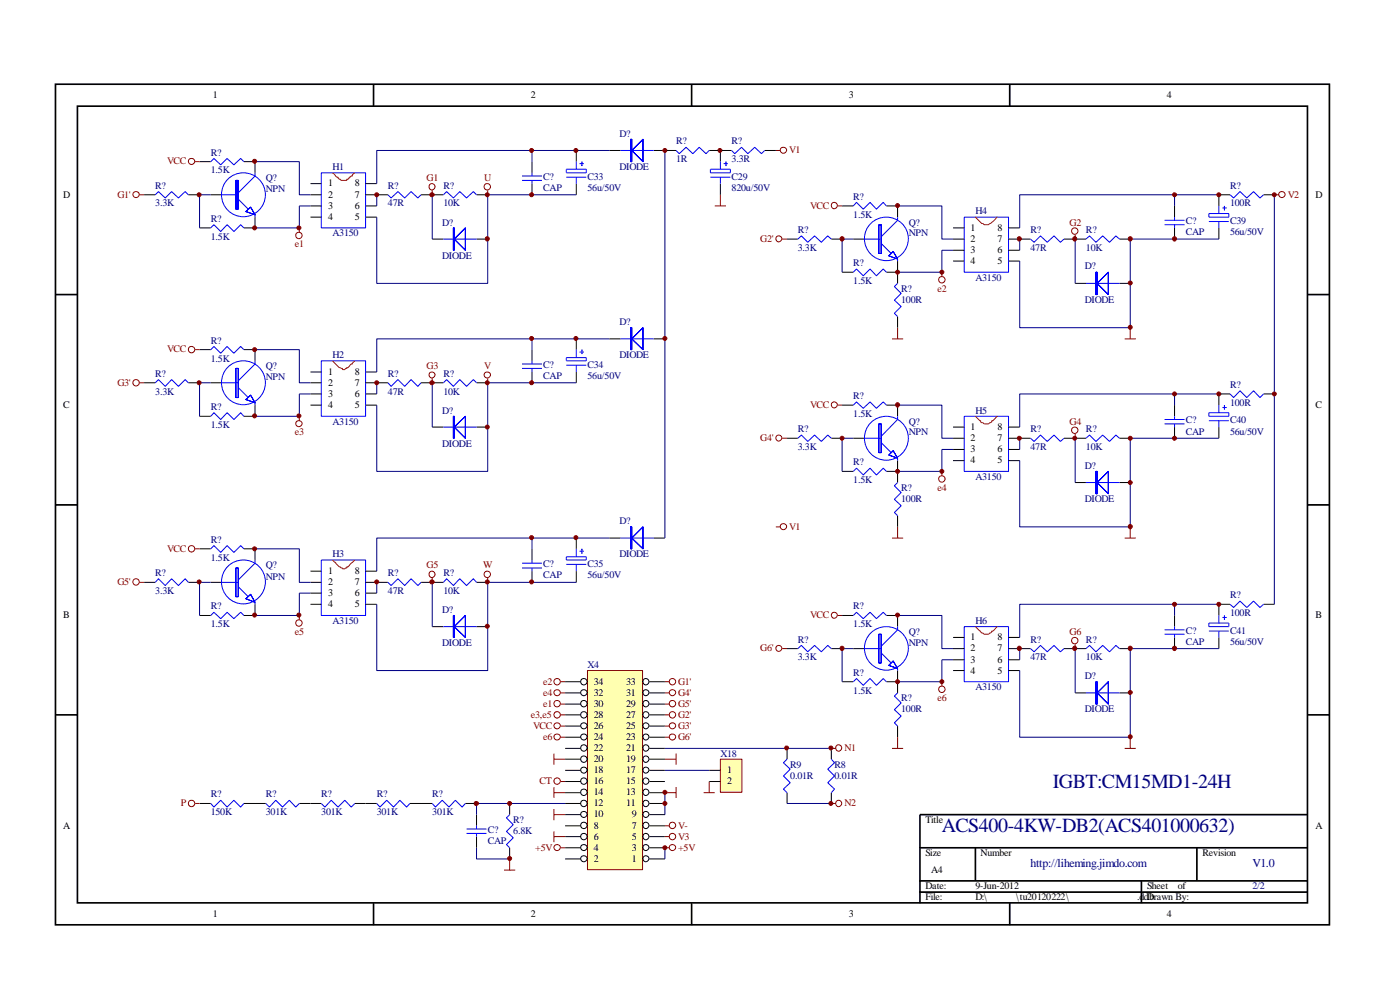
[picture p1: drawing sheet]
<svg xmlns="http://www.w3.org/2000/svg" width="297mm" height="210mm" viewBox="0 0 297 210" stroke-linecap="round" stroke-linejoin="round" font-family="sans-serif">
<g fill="none" stroke="#000" stroke-width=".35">
<path d="M11.8 17.9h270.2v178.3h-270.2zM79.2 17.9v4.6M146.7 17.9v4.6M214.2 17.9v4.6M16.4 22.5h261v169h-261zM11.8 62.5h4.6M277.5 62.5h4.6M11.8 107.1h4.6M277.5 107.1h4.6M11.8 151.6h4.6M277.5 151.6h4.6M195.2 179.8h82.3"/>
<path d="M206.9 179.8v7.1M253.9 179.8v7.1M277.5 172.8h-82.3v18.8M79.2 191.6v4.7M146.7 191.6v4.7M195.2 186.9h82.3M195.2 189.2h82.3M214.2 191.6v4.7M242.1 186.9v4.7"/>
</g>
<g fill="none" stroke="#00f" stroke-width=".21">
<path d="M44.7 34.3l.7-.7 1.4 1.4 1.4-1.4 1.4 1.4 1.5-1.4 .6 .7M54.1 36.7v.6l-3.6 3.6M68.2 36.7h9.4v11.6h-9.4zM110.7 37.3h4.3M110.7 38.3h4.3M112.9 36.7v.6M112.9 38.3v.6M120.1 35.9h4.3v.8h-4.3zM120.1 37.6h4.3M122.3 34.3v1.6M122.3 37.6v1.3M122.9 34.7h1"/>
<path d="M123.4 34.3v.9M131.7 31.9h7M143.4 31.9l.7 .7 1.4-1.4 1.5 1.4 1.3-1.4 1.5 1.4 .7-.7M150.7 37.6h4.2M150.7 35.9h4.2v.8h-4.2zM152.8 34.3v1.6M152.8 37.6v1.3M153.5 34.7h.9M154 34.3v.9M155.2 31.9l.7 .7 1.4-1.4 1.4 1.4 1.4-1.4 1.4 1.4 .7-.7M32.9 41.3l.7-.7 1.5 1.4 1.3-1.4 1.4 1.4 1.5-1.4 .7 .7M44.7 48.3l.7-.6 1.4 1.4 1.4-1.4 1.4 1.4 1.5-1.4 .6 .6"/>
<path d="M47 41.3h3.5M50.5 42.2l2.2 2.2M54.1 45.6v.5M82.3 41.3l.7 .7 1.4-1.4 1.5 1.4 1.3-1.4 1.4 1.4 .7-.7M94.1 41.3l.6-.7 1.5 1.4 1.3-1.4 1.5 1.4 1.4-1.4 .7 .7M94.1 50.7h7M169.2 50.7l.8-.7 1.4 1.4 1.4-1.4 1.4 1.4 1.4-1.4 .8 .7M181 57.7l.7-.6 1.4 1.4 1.5-1.4 1.3 1.4 1.5-1.4 .6 .6M181 43.7l.7-.8 1.4 1.5 1.5-1.5 1.3 1.5 1.5-1.5 .6 .8M183.4 50.7h3.5M186.9 51.6l2.2 2.2M190.4 46.1v.6l-3.5 3.5"/>
<path d="M190.4 54.9v.5M204.6 46.1h9.4v11.6h-9.4zM218.6 50.7l.8 .7 1.3-1.4 1.5 1.4 1.4-1.4 1.4 1.4 .7-.7M230.4 50.7l.7-.7 1.4 1.4 1.4-1.4 1.5 1.4 1.3-1.4 .8 .7M247.1 46.7h4.2M247.1 47.7h4.2M249.2 46.1v.6M249.2 47.7v.6M256.5 45.3h4.2v.8h-4.2zM256.5 47h4.2M258.6 43.7v1.6M258.6 47v1.3"/>
<path d="M259.3 44.1h1M259.8 43.7v.9M260.9 41.3l.8 .7 1.4-1.4 1.4 1.4 1.4-1.4 1.4 1.4 .8-.7M44.7 74.2l.7-.7 1.4 1.4 1.4-1.4 1.4 1.4 1.5-1.4 .6 .7M54.1 76.5v.7l-3.6 3.6M68.2 76.5h9.4v11.8h-9.4zM110.7 77.2h4.3M110.7 78.1h4.3M112.9 76.5v.7M112.9 78.1v.8M120.1 75.9h4.3v.6h-4.3zM120.1 77.5h4.3"/>
<path d="M122.3 74.2v1.7M122.3 77.5v1.4M122.9 74.7h1M123.4 74.2v.9M131.7 71.9h7M190.4 60.1l-.7 .7 1.5 1.4-1.5 1.5 1.5 1.3-1.5 1.5 .7 .6M230.4 60.1h7.1M32.9 81.2l.7-.7 1.5 1.5 1.3-1.5 1.4 1.5 1.5-1.5 .7 .7M44.7 88.3l.7-.8 1.4 1.5 1.4-1.5 1.4 1.5 1.5-1.5 .6 .8M47 81.2h3.5M50.5 82.2l2.2 2.1M54.1 85.4v.5"/>
<path d="M82.3 81.2l.7 .8 1.4-1.5 1.5 1.5 1.3-1.5 1.4 1.5 .7-.8M94.1 81.2l.6-.7 1.5 1.5 1.3-1.5 1.5 1.5 1.4-1.5 .7 .7M94.1 90.6h7M169.2 93l.8-.7 1.4 1.3 1.4-1.3 1.4 1.3 1.4-1.3 .8 .7M181 100l.7-.7 1.4 1.5 1.5-1.5 1.3 1.5 1.5-1.5 .6 .7M181 85.9l.7-.6 1.4 1.3 1.5-1.3 1.3 1.3 1.5-1.3 .6 .6M183.4 93h3.5M186.9 93.9l2.2 2.1M190.4 88.3v.7l-3.5 3.5M190.4 97.2v.5M204.6 88.3h9.4v11.7h-9.4zM218.6 93l.8 .6 1.3-1.3 1.5 1.3 1.4-1.3 1.4 1.3 .7-.6"/>
<path d="M230.4 93l.7-.7 1.4 1.3 1.4-1.3 1.5 1.3 1.3-1.3 .8 .7M247.1 89h4.2M247.1 89.9h4.2M249.2 88.3v.7M249.2 89.9v.7M256.5 87.5h4.2v.8h-4.2zM256.5 89.2h4.2M258.6 85.9v1.6M258.6 89.2v1.4M259.3 86.4h1M259.8 85.9v1M260.9 83.6l.8 .7 1.4-1.4 1.4 1.4 1.4-1.4 1.4 1.4 .8-.7"/>
<path d="M44.7 116.4l.7-.7 1.4 1.5 1.4-1.5 1.4 1.5 1.5-1.5 .6 .7M54.1 118.8v.7l-3.6 3.5M68.2 118.8h9.4v11.8h-9.4zM110.7 119.5h4.3M112.9 118.8v.7M120.1 118.1h4.3v.7h-4.3zM120.1 119.7h4.3M122.3 116.4v1.7M122.3 119.7v1.5M122.9 116.9h1M123.4 116.4v1M131.7 114.1h7"/>
<path d="M190.4 102.4l-.7 .6 1.5 1.5-1.5 1.4 1.5 1.4-1.5 1.4 .7 .7M230.4 102.4h7.1M32.9 123.5l.7-.7 1.5 1.4 1.3-1.4 1.4 1.4 1.5-1.4 .7 .7M44.7 130.6l.7-.7 1.4 1.3 1.4-1.3 1.4 1.3 1.5-1.3 .6 .7M47 123.5h3.5M50.5 124.5l2.2 2.1M54.1 127.8v.4M82.3 123.5l.7 .7 1.4-1.4 1.5 1.4 1.3-1.4 1.4 1.4 .7-.7M94.1 123.5l.6-.7 1.5 1.4 1.3-1.4 1.5 1.4 1.4-1.4 .7 .7M94.1 132.9h7M110.7 120.5h4.3M112.9 120.5v.7"/>
<path d="M169.2 137.6l.8-.7 1.4 1.4 1.4-1.4 1.4 1.4 1.4-1.4 .8 .7M181 130.6l.7-.7 1.4 1.3 1.5-1.3 1.3 1.3 1.5-1.3 .6 .7M183.4 137.6h3.5M186.9 138.5l2.2 2.1M190.4 132.9v.7l-3.5 3.5M204.6 132.9h9.4v11.7h-9.4zM218.6 137.6l.8 .7 1.3-1.4 1.5 1.4 1.4-1.4 1.4 1.4 .7-.7M230.4 137.6l.7-.7 1.4 1.4 1.4-1.4 1.5 1.4 1.3-1.4 .8 .7M247.1 133.6h4.2M247.1 134.5h4.2M249.2 132.9v.7M249.2 134.5v.7"/>
<path d="M256.5 132.2h4.2v.7h-4.2zM256.5 133.9h4.2M258.6 130.6v1.6M258.6 133.9v1.3M259.3 131h1M259.8 130.6v.9M260.9 128.2l.8 .7 1.4-1.4 1.4 1.4 1.4-1.4 1.4 1.4 .8-.7M181 144.6l.7-.7 1.4 1.5 1.5-1.5 1.3 1.5 1.5-1.5 .6 .7M190.4 147l-.7 .7 1.5 1.4-1.5 1.4 1.5 1.4-1.5 1.4 .7 .7M190.4 141.8v.4M230.4 147h7.1"/>
<circle cx="51.6" cy="41.3" r="4.7"/>
<circle cx="188.1" cy="50.7" r="4.6"/>
<circle cx="51.6" cy="81.2" r="4.7"/>
<circle cx="188" cy="93" r="4.7"/>
<circle cx="51.6" cy="123.4" r="4.7"/>
<circle cx="188.1" cy="137.5" r="4.6"/>
</g>
<g fill="none" stroke="#000" stroke-width=".21">
<path d="M42.3 34.3h2.4M51.7 34.3h2.4v2.4M65.9 38.9h2.3M77.6 38.9h2.3M112.9 34.3v2.4M112.9 38.9v2.4M122.3 31.9v2.4M122.3 38.9v2.4M129.3 31.9h2.4M138.7 31.9h4.7M150.5 31.9h4.7M152.8 31.9v2.4"/>
<path d="M152.8 38.9v2.4M162.2 31.9h2.4M30.6 41.3h2.3M40 41.3h2.3M42.3 48.3h2.4M44.7 41.3h2.3M54.1 46.1v2.2h-2.4M65.9 41.3h2.3M65.9 43.7h2.3M65.9 46.1h2.3M77.6 41.3h4.7M77.6 43.7h2.3"/>
<path d="M77.6 46.1h2.3M89.3 41.3h4.8M91.7 50.7h2.4M101.1 41.3h2.4M101.1 50.7h2.4M167 50.7h2.2M176.4 50.7h2.2M178.6 43.7h2.4M178.6 57.7h2.4M181 50.7h2.4M188 43.7h2.4v2.4M188 57.7h2.4"/>
<path d="M190.4 55.4v4.7M202.2 48.3h2.4M202.2 50.7h2.4M202.2 53.1h2.4M202.2 55.4h2.4M214 48.3h2.3M214 50.7h4.6M214 53.1h2.3M214 55.4h2.3M225.7 50.7h4.7M237.5 50.7h2.3M249.2 43.7v2.4"/>
<path d="M249.2 48.3v2.4M258.6 48.3v2.4M260.9 41.3h-2.3v2.4M268.1 41.3h2.2M42.3 74.2h2.4M51.7 74.2h2.4v2.3M65.9 78.9h2.3M77.6 78.9h2.3M112.9 74.2v2.3M112.9 78.9v2.3M122.3 71.9v2.3M122.3 78.9v2.3"/>
<path d="M129.3 71.9h2.4M138.7 71.9h2.4M190.4 67.1v2.4M228.1 60.1h2.3M237.5 60.1h2.3M30.6 81.2h2.3M40 81.2h2.3M42.3 88.3h2.4M44.7 81.2h2.3M54.1 85.9v2.4h-2.4M65.9 81.2h2.3M65.9 83.6h2.3"/>
<path d="M65.9 85.9h2.3M77.6 81.2h4.7M77.6 83.6h2.3M77.6 85.9h2.3M89.3 81.2h4.8M91.7 90.6h2.4M101.1 81.2h2.4M101.1 90.6h2.4M167 93h2.2M176.4 93h2.2M178.6 85.9h2.4M178.6 100h2.4"/>
<path d="M181 93h2.4M188 85.9h2.4v2.4M188 100h2.4M190.4 97.7v4.7M202.2 90.6h2.4M202.2 93h2.4M202.2 95.3h2.4M202.2 97.7h2.4M214 90.6h2.3M214 93h4.6M214 95.3h2.3M214 97.7h2.3"/>
<path d="M225.7 93h4.7M237.5 93h2.3M249.2 85.9v2.4M249.2 90.6v2.4M258.6 90.6v2.4M260.9 83.6h-2.3v2.3M268.1 83.6h2.2M42.3 116.4h2.4M51.7 116.4h2.4v2.4M112.9 116.4v2.4M122.3 114.1v2.3M129.3 114.1h2.4"/>
<path d="M138.7 114.1h2.4M190.4 109.4v2.4M228.1 102.4h2.3M237.5 102.4h2.3M30.6 123.5h2.3M40 123.5h2.3M42.3 130.6h2.4M44.7 123.5h2.3M54.1 128.2v2.4h-2.4M65.9 121.2h2.3M65.9 123.5h2.3M65.9 125.8h2.3"/>
<path d="M65.9 128.2h2.3M77.6 121.2h2.3M77.6 123.5h4.7M77.6 125.8h2.3M77.6 128.2h2.3M89.3 123.5h4.8M91.7 132.9h2.4M101.1 123.5h2.4M101.1 132.9h2.4M112.9 121.2v2.3M122.3 121.2v2.3M167 137.6h2.2"/>
<path d="M176.4 137.6h2.2M178.6 130.6h2.4M181 137.6h2.4M188 130.6h2.4v2.3M202.2 135.2h2.4M202.2 137.6h2.4M202.2 140h2.4M214 135.2h2.3M214 137.6h4.6M214 140h2.3M225.7 137.6h4.7M237.5 137.6h2.3"/>
<path d="M249.2 130.6v2.3M249.2 135.2v2.4M258.6 135.2v2.4M260.9 128.2h-2.3v2.4M268.1 128.2h2.2M178.6 144.6h2.4M188 144.6h2.4M190.4 142.2v4.8M190.4 154v2.4M202.2 142.2h2.4M214 142.2h2.3M228.1 147h2.3"/>
<path d="M237.5 147h2.3"/>
</g>
<path d="M70.5 36.7l1 .9h.2a1.23 1.23 0 0 0 1.6 .7h.3v-.3h.2l.3-.4 .7-.3v-.2l.5-.4M206.9 46.1l.2 .1a3.8 3.8 0 0 0 1.9 1.5h.2a2.58 2.58 0 0 0 2.1-1.5l.3-.1M70.5 76.5l.3 .3a3.3 3.3 0 0 0 1.8 1.3v.3h.6l.1-.3h.3v-.1h.2l.7-.8h.3l.5-.7M206.9 88.3l1 .9h.1v.3l.8 .4h.9l.7-.4v-.3h.3l.9-.9M70.5 118.8l.7 .5v.2l.8 .7 .6 .3v.1l1-.1v-.3h.2l1.5-1.4M206.9 132.9l1 1h.1l.3 .4h.2a1.22 1.22 0 0 0 1.9-.4h.3l.9-1" fill="none" stroke="#f00" stroke-width=".21"/>
<path d="M50 38.3v6.1h.5v-6.1zM50 38.3v6.1h.5v-6.1z" fill="#00f" stroke="#00f" stroke-width=".21"/>
<g fill="#00f" stroke="#00f" stroke-width=".21">
<path d="M52.2 44.9l1.9 .7-.9-1.7zM52.2 44.9l1.9 .7-.9-1.7z" fill-rule="evenodd"/>
<path d="M96.2 48.3v4.8h.2v-4.8zM96.2 48.3v4.8h.2v-4.8z" fill-rule="evenodd"/>
<path d="M96.4 50.7l2.3-2.4v4.8zM96.4 50.7l2.3-2.4v4.8z" fill-rule="evenodd"/>
<path d="M133.8 29.5v4.8h.2v-4.8zM133.8 29.5v4.8h.2v-4.8z" fill-rule="evenodd"/>
<path d="M134 31.9l2.4-2.4v4.8zM134 31.9l2.4-2.4v4.8z" fill-rule="evenodd"/>
<path d="M50 78.1v6.2h.5v-6.2zM50 78.1v6.2h.5v-6.2z" fill-rule="evenodd"/>
<path d="M52.2 84.8l1.9 .6-.9-1.6zM52.2 84.8l1.9 .6-.9-1.6z" fill-rule="evenodd"/>
<path d="M96.2 88.3v4.7h.2v-4.7zM96.2 88.3v4.7h.2v-4.7z" fill-rule="evenodd"/>
<path d="M96.4 90.6l2.3-2.3v4.7zM96.4 90.6l2.3-2.3v4.7z" fill-rule="evenodd"/>
<path d="M133.8 69.5v4.7h.2v-4.7zM133.8 69.5v4.7h.2v-4.7z" fill-rule="evenodd"/>
<path d="M136.4 69.5v4.7l-2.4-2.3zM136.4 69.5v4.7l-2.4-2.3z" fill-rule="evenodd"/>
<path d="M50 120.5v6.1h.5v-6.1zM50 120.5v6.1h.5v-6.1z" fill-rule="evenodd"/>
<path d="M52.2 127l1.9 .8-.9-1.7zM52.2 127l1.9 .8-.9-1.7z" fill-rule="evenodd"/>
<path d="M96.2 130.6v4.6h.2v-4.6zM96.2 130.6v4.6h.2v-4.6z" fill-rule="evenodd"/>
<path d="M96.4 132.9l2.3-2.3v4.6zM96.4 132.9l2.3-2.3v4.6z" fill-rule="evenodd"/>
<path d="M133.8 111.8v4.6h.2v-4.6zM133.8 111.8v4.6h.2v-4.6z" fill-rule="evenodd"/>
<path d="M134 114.1l2.4-2.3v4.6zM134 114.1l2.4-2.3v4.6z" fill-rule="evenodd"/>
<path d="M186.4 47.7v6.1h.5v-6.1zM186.4 47.7v6.1h.5v-6.1z" fill-rule="evenodd"/>
<path d="M189.5 53.3l-.9 1 1.8 .6zM189.5 53.3l-.9 1 1.8 .6z" fill-rule="evenodd"/>
<path d="M232.5 57.7v4.8h.2v-4.8zM232.5 57.7v4.8h.2v-4.8z" fill-rule="evenodd"/>
<path d="M235.1 57.7v4.8l-2.4-2.4zM235.1 57.7v4.8l-2.4-2.4z" fill-rule="evenodd"/>
<path d="M186.4 89.9v6.1h.5v-6.1zM186.4 89.9v6.1h.5v-6.1z" fill-rule="evenodd"/>
<path d="M189.5 95.6l-.9 .9 1.8 .7zM189.5 95.6l-.9 .9 1.8 .7z" fill-rule="evenodd"/>
<path d="M232.5 100v4.7h.2v-4.7zM232.5 100v4.7h.2v-4.7z" fill-rule="evenodd"/>
<path d="M235.1 100v4.7l-2.4-2.3zM235.1 100v4.7l-2.4-2.3z" fill-rule="evenodd"/>
<path d="M186.4 134.5v6.1h.5v-6.1zM186.4 134.5v6.1h.5v-6.1z" fill-rule="evenodd"/>
<path d="M188.6 141.1l1.8 .7-.9-1.6zM188.6 141.1l1.8 .7-.9-1.6z" fill-rule="evenodd"/>
<path d="M232.5 144.6v4.8h.2v-4.8zM232.5 144.6v4.8h.2v-4.8z" fill-rule="evenodd"/>
<path d="M232.7 147l2.4-2.4v4.8zM232.7 147l2.4-2.4v4.8z" fill-rule="evenodd"/>
</g>
<g fill="none" stroke="#000080" stroke-width=".21">
<path d="M54.1 34.3h9.4v7h2.4M112.9 31.9v2.4M129.3 31.9h-49.4v7M44.7 41.3h-2.4v7M63.5 43.7v4.6h-9.4M79.9 41.3v2.4M91.7 41.3v9.4M122.3 41.3h-18.8v18.8h-23.6v-14M181 50.7h-2.4v7M190.4 43.7h9.4v7h2.4M199.8 53.1v4.6h-9.4M216.3 50.7v2.4"/>
<path d="M228.1 50.7v9.4M249.2 41.3v2.4M258.6 41.3h-42.3v7M258.6 50.7h-18.8v18.8h-23.5v-14.1M270.3 41.3v86.9M54.1 74.2h9.4v7h2.4M112.9 71.9v2.3M129.3 71.9h-49.4v7M44.7 81.2h-2.4v7.1M63.5 83.6v4.7h-9.4M79.9 81.2v2.4M91.7 81.2v9.4"/>
<path d="M122.3 81.2h-18.8v18.8h-23.6v-14.1M181 93h-2.4v7M190.4 85.9h9.4v7.1h2.4M199.8 95.3v4.7h-9.4M216.3 93v2.3M228.1 93v9.4M249.2 83.6v2.3M258.6 83.6h-42.3v7M258.6 93h-18.8v18.8h-23.5v-14.1M54.1 116.4h9.4v7.1h2.4M112.9 114.1v2.3M129.3 114.1h-49.4v7.1"/>
<path d="M44.7 123.5h-2.4v7.1M63.5 125.8v4.8h-9.4M79.9 123.5v2.3M91.7 123.5v9.4M122.3 123.5h-18.8v18.7h-23.6v-14M181 137.6h-2.4v7M190.4 130.6h9.4v7h2.4M199.8 140v4.6h-9.4M216.3 137.6v2.4M228.1 137.6v9.4M249.2 128.2v2.4M258.6 128.2h-42.3v7"/>
<path d="M258.6 137.6h-18.8v18.8h-23.5v-14.2"/>
</g>
<g fill="none" stroke="#800000" stroke-width=".21">
<path d="M41.4 34.3h.9M164.6 31.9h.9M29.6 41.3h1M63.5 48.3v1M91.7 40.4v.9M103.5 40.4v.9M151.6 43.7h2.4M152.8 41.3v2.4M165.9 50.7h1.1M177.7 43.7h.9M199.8 57.7v1M228.1 49.8v.9"/>
<path d="M270.3 41.3h1M41.4 74.2h.9M189.2 71.9h2.4M190.4 69.5v2.4M238.6 71.9h2.4M239.8 69.5v2.4M29.6 81.2h1M63.5 88.3v.9M91.7 80.3v.9M103.5 80.3v.9M165.9 93h1.1M177.7 85.9h.9"/>
<path d="M199.8 100v.9M228.1 92v1M41.4 116.4h.9M164.6 111.8h.9M189.2 114.1h2.4M190.4 111.8v2.3M238.6 114.1h2.4M239.8 111.8v2.3M29.6 123.5h1M63.5 130.6v.9M91.7 122.6v.9M103.5 122.6v.9"/>
<path d="M165.9 137.6h1.1M177.7 130.6h.9M228.1 136.7v.9M189.2 158.7h2.4M190.4 156.4v2.3M199.8 144.6v.9M238.6 158.7h2.4M239.8 156.4v2.3"/>
<circle cx="40.7" cy="34.2" r=".66"/>
<circle cx="91.6" cy="39.6" r=".66"/>
<circle cx="103.4" cy="39.6" r=".68"/>
<circle cx="166.2" cy="31.9" r=".66"/>
<circle cx="28.9" cy="41.3" r=".66"/>
<circle cx="63.4" cy="49.9" r=".68"/>
<circle cx="165.2" cy="50.7" r=".64"/>
<circle cx="177" cy="43.6" r=".66"/>
<circle cx="199.8" cy="59.3" r=".68"/>
<circle cx="228" cy="49" r=".68"/>
<circle cx="272" cy="41.3" r=".66"/>
<circle cx="40.6" cy="74.2" r=".68"/>
<circle cx="91.6" cy="79.5" r=".64"/>
<circle cx="103.4" cy="79.5" r=".66"/>
<circle cx="28.9" cy="81.2" r=".68"/>
<circle cx="63.4" cy="89.9" r=".66"/>
<circle cx="165.2" cy="92.9" r=".64"/>
<circle cx="177" cy="85.9" r=".64"/>
<circle cx="228" cy="91.3" r=".68"/>
<circle cx="40.6" cy="116.4" r=".68"/>
<circle cx="166.2" cy="111.7" r=".66"/>
<circle cx="199.8" cy="101.6" r=".68"/>
<circle cx="28.9" cy="123.4" r=".68"/>
<circle cx="63.4" cy="132.2" r=".68"/>
<circle cx="91.6" cy="121.8" r=".66"/>
<circle cx="103.4" cy="121.8" r=".68"/>
<circle cx="165.2" cy="137.5" r=".64"/>
<circle cx="177" cy="130.5" r=".64"/>
<circle cx="228" cy="135.9" r=".68"/>
<circle cx="199.8" cy="146.2" r=".68"/>
</g>
<g fill="#800000" stroke="#800000" stroke-width=".21">
<circle cx="216.2" cy="50.7" r=".45"/>
<circle cx="190.4" cy="43.6" r=".42"/>
<circle cx="178.6" cy="50.7" r=".45"/>
<circle cx="239.8" cy="60" r=".42"/>
<circle cx="249.2" cy="50.7" r=".45"/>
<circle cx="249.2" cy="41.3" r=".42"/>
<circle cx="258.6" cy="41.3" r=".42"/>
<circle cx="216.2" cy="93" r=".42"/>
<circle cx="190.4" cy="85.9" r=".45"/>
<circle cx="178.6" cy="93" r=".42"/>
<circle cx="239.8" cy="102.4" r=".42"/>
<circle cx="249.2" cy="93" r=".42"/>
<circle cx="216.2" cy="137.5" r=".45"/>
<circle cx="190.4" cy="130.5" r=".42"/>
<circle cx="178.6" cy="137.5" r=".45"/>
<circle cx="239.8" cy="146.9" r=".42"/>
<circle cx="249.2" cy="137.5" r=".45"/>
<circle cx="249.2" cy="128.2" r=".42"/>
<circle cx="249.2" cy="83.6" r=".42"/>
<circle cx="258.6" cy="83.6" r=".42"/>
<circle cx="258.6" cy="128.2" r=".42"/>
<circle cx="270.3" cy="41.3" r=".42"/>
<circle cx="270.3" cy="83.6" r=".42"/>
<circle cx="239.8" cy="69.4" r=".42"/>
<circle cx="239.8" cy="111.7" r=".45"/>
<circle cx="239.8" cy="156.3" r=".42"/>
<circle cx="228" cy="50.7" r=".45"/>
<circle cx="228" cy="93" r=".42"/>
<circle cx="228" cy="137.5" r=".45"/>
</g>
<path d="M124.7 142.3h11.5v42.1h-11.5z" fill="#ffffb0"/>
<g fill="none" stroke="#800000" stroke-width=".21">
<path d="M117.5 159.9v2.3M119 144.6h.9M119 147h.9M119 149.4h.9M119 151.6h.9M119 156.4h.9M119 154h.9M124.6 142.2h11.7v42.3h-11.7zM141.1 144.6h.9M141.1 147h.9M141.1 149.4h.9M141.1 151.6h.9"/>
<path d="M141.1 156.4h.9M141.1 154h.9M143.4 159.9v2.3M117.5 167v2.2M117.5 171.6v2.4M117.5 176.4v2.2M117.5 177.5h2.4M117.5 172.8h2.4M117.5 168.1h2.4M117.5 161h2.4M119 179.8h.9M141.1 177.5h.9"/>
<path d="M141.1 168.1h2.3M141.1 161h2.3M141.1 179.8h.9M141.1 175.2h.9M143.4 167v2.2M106.9 184.6h2.4M108.1 182.2v2.4"/>
<circle cx="118.2" cy="151.6" r=".68"/>
<circle cx="118.2" cy="144.6" r=".68"/>
<circle cx="118.2" cy="149.3" r=".68"/>
<circle cx="118.2" cy="154" r=".66"/>
<circle cx="118.2" cy="146.9" r=".66"/>
<circle cx="118.2" cy="156.3" r=".66"/>
<circle cx="142.7" cy="151.6" r=".68"/>
<circle cx="142.7" cy="144.6" r=".68"/>
<circle cx="142.7" cy="149.3" r=".68"/>
<circle cx="142.7" cy="154" r=".66"/>
<circle cx="142.7" cy="146.9" r=".66"/>
<circle cx="142.7" cy="156.3" r=".66"/>
<circle cx="118.2" cy="179.8" r=".66"/>
<circle cx="142.7" cy="175.1" r=".68"/>
<circle cx="142.7" cy="177.5" r=".68"/>
<circle cx="142.7" cy="179.8" r=".66"/>
</g>
<g fill="none" stroke="#000" stroke-width=".21">
<path d="M119.9 158.7h3.3M119.9 156.4h3.3M119.9 154h3.3M119.9 151.6h3.3M119.9 149.4h3.3M119.9 147h3.3M119.9 144.6h3.3M137.8 158.7h3.3M137.8 156.4h3.3M137.8 154h3.3M137.8 151.6h3.3M137.8 149.4h3.3"/>
<path d="M137.8 147h3.3M137.8 144.6h3.3M42.3 170.4h2.4M51.7 170.4h4.7M63.5 170.4h4.7M75.3 170.4h4.6M87 170.4h4.7M98.7 170.4h2.4M101.1 172.8v2.4M101.1 177.5v2.3M108.1 170.4v2.4M108.1 179.8v2.4"/>
<path d="M119.9 179.8h3.3M119.9 177.5h3.3M119.9 175.2h3.3M119.9 172.8h3.3M119.9 170.4h3.3M119.9 168.1h3.3M119.9 165.8h3.3M119.9 163.4h3.3M119.9 161h3.3M137.8 179.8h3.3M137.8 177.5h3.3M137.8 175.2h3.3"/>
<path d="M137.8 172.8h3.3M137.8 170.4h3.3M137.8 168.1h3.3M137.8 165.8h3.3M137.8 163.4h3.3M137.8 161h3.3M119.9 182.2h3.3M137.8 182.2h3.3"/>
<circle cx="123.9" cy="151.6" r=".68"/>
<circle cx="123.9" cy="144.6" r=".68"/>
<circle cx="123.9" cy="149.3" r=".68"/>
<circle cx="123.9" cy="158.7" r=".68"/>
<circle cx="123.9" cy="154" r=".66"/>
<circle cx="123.9" cy="146.9" r=".66"/>
<circle cx="123.9" cy="156.3" r=".66"/>
<circle cx="137" cy="151.6" r=".66"/>
<circle cx="137" cy="144.6" r=".66"/>
<circle cx="137" cy="149.2" r=".66"/>
<circle cx="137" cy="158.6" r=".66"/>
<circle cx="137" cy="154" r=".64"/>
<circle cx="137" cy="146.9" r=".64"/>
<circle cx="137" cy="156.3" r=".64"/>
<circle cx="123.9" cy="161" r=".68"/>
<circle cx="123.9" cy="165.7" r=".68"/>
<circle cx="123.9" cy="175.1" r=".68"/>
<circle cx="123.9" cy="177.5" r=".68"/>
<circle cx="123.9" cy="168.1" r=".68"/>
<circle cx="123.9" cy="170.4" r=".68"/>
<circle cx="123.9" cy="163.4" r=".66"/>
<circle cx="123.9" cy="172.8" r=".66"/>
<circle cx="123.9" cy="179.8" r=".66"/>
<circle cx="137" cy="161" r=".66"/>
<circle cx="137" cy="175.1" r=".66"/>
<circle cx="137" cy="165.7" r=".66"/>
<circle cx="137" cy="177.4" r=".66"/>
<circle cx="137" cy="168" r=".66"/>
<circle cx="137" cy="170.4" r=".66"/>
<circle cx="137" cy="163.3" r=".64"/>
<circle cx="137" cy="179.8" r=".64"/>
<circle cx="137" cy="172.7" r=".64"/>
<circle cx="123.9" cy="182.2" r=".66"/>
<circle cx="137" cy="182.1" r=".64"/>
</g>
<path d="M44.7 170.4l.7 .8 1.4-1.4 1.4 1.4 1.4-1.4 1.5 1.4 .6-.8M56.4 170.4l.7 .8 1.4-1.4 1.4 1.4 1.5-1.4 1.3 1.4 .8-.8M68.2 170.4l.7 .8 1.4-1.4 1.4 1.4 1.5-1.4 1.3 1.4 .8-.8M79.9 170.4l.7 .8 1.4-1.4 1.5 1.4 1.3-1.4 1.5 1.4 .7-.8M91.7 170.4l.7 .8 1.4-1.4 1.4 1.4 1.4-1.4 1.4 1.4 .7-.8M99 175.9h4.2M99 176.8h4.2M101.1 175.2v.7M101.1 176.8v.7M108.1 172.8l-.7 .7 1.5 1.4-1.5 1.5 1.5 1.3-1.5 1.5 .7 .6" fill="none" stroke="#00f" stroke-width=".21"/>
<path d="M141.1 168.1v4.7M141.1 179.8v2.4" fill="none" stroke="#000080" stroke-width=".21"/>
<circle cx="141.1" cy="168.1" r=".42" fill="#800000" stroke="#800000" stroke-width=".21"/>
<g fill="#800000" stroke="#800000" stroke-width=".21">
<circle cx="141.1" cy="170.4" r=".42"/>
<circle cx="141.1" cy="179.8" r=".42"/>
</g>
<path d="M152.9 161.1h4.4v6.9h-4.4z" fill="#ffffb0"/>
<g fill="none" stroke="#800000" stroke-width=".21">
<path d="M176.4 158.7h.9M41.4 170.4h.9M119 165.8h.9M149.3 168.1h2.3M150.5 165.8v2.3M152.8 161h4.6v7.1h-4.6zM176.4 170.4h.9"/>
<circle cx="177.9" cy="158.6" r=".66"/>
<circle cx="40.6" cy="170.4" r=".68"/>
<circle cx="118.2" cy="165.7" r=".68"/>
<circle cx="177.9" cy="170.4" r=".66"/>
</g>
<path d="M167 158.7v2.3M176.4 158.7v2.3M150.5 163.4h2.3M150.5 165.8h2.3M167 168.1v2.3M176.4 168.1v2.3" fill="none" stroke="#000" stroke-width=".21"/>
<path d="M141.1 31.9v82.2M63.5 43.7h2.4M199.8 53.1h2.4M63.5 83.6h2.4M199.8 95.3h2.4M63.5 125.8h2.4M199.8 140h2.4M141.1 158.7h35.3M101.1 179.8v2.4h7M119.9 170.4h-18.8v2.4M141.1 163.4h9.4M167 170.4h9.4" fill="none" stroke="#000080" stroke-width=".21"/>
<path d="M167 161l-.8 .8 1.4 1.4-1.4 1.4 1.4 1.4-1.4 1.4 .8 .7M176.4 161l.6 .8-1.4 1.4 1.4 1.4-1.4 1.4 1.4 1.4-.6 .7" fill="none" stroke="#00f" stroke-width=".21"/>
<circle cx="101.1" cy="170.4" r=".45" fill="#800000" stroke="#800000" stroke-width=".21"/>
<g fill="#800000" stroke="#800000" stroke-width=".21">
<circle cx="108.1" cy="170.4" r=".42"/>
<circle cx="108.1" cy="182.1" r=".42"/>
<circle cx="79.9" cy="41.3" r=".42"/>
<circle cx="54" cy="34.2" r=".42"/>
<circle cx="42.2" cy="41.3" r=".42"/>
<circle cx="91.7" cy="41.3" r=".45"/>
<circle cx="103.4" cy="50.7" r=".45"/>
<circle cx="122.2" cy="31.9" r=".42"/>
<circle cx="141.1" cy="31.9" r=".42"/>
<circle cx="112.8" cy="41.3" r=".42"/>
<circle cx="112.8" cy="31.9" r=".42"/>
<circle cx="152.7" cy="31.9" r=".42"/>
<circle cx="79.9" cy="81.2" r=".42"/>
<circle cx="54" cy="74.2" r=".42"/>
<circle cx="42.2" cy="81.2" r=".42"/>
<circle cx="91.7" cy="81.2" r=".45"/>
<circle cx="103.4" cy="90.6" r=".42"/>
<circle cx="122.2" cy="71.8" r=".42"/>
<circle cx="141.1" cy="71.8" r=".42"/>
<circle cx="112.8" cy="81.2" r=".42"/>
<circle cx="112.8" cy="71.8" r=".42"/>
<circle cx="79.9" cy="123.4" r=".42"/>
<circle cx="54" cy="116.4" r=".42"/>
<circle cx="42.2" cy="123.4" r=".42"/>
<circle cx="91.7" cy="123.4" r=".45"/>
<circle cx="103.4" cy="132.8" r=".42"/>
<circle cx="122.2" cy="114" r=".42"/>
<circle cx="112.8" cy="123.4" r=".42"/>
<circle cx="112.8" cy="114" r=".42"/>
<circle cx="103.4" cy="41.3" r=".42"/>
<circle cx="103.4" cy="81.2" r=".42"/>
<circle cx="103.4" cy="123.4" r=".42"/>
<circle cx="239.8" cy="50.7" r=".45"/>
<circle cx="239.8" cy="93" r=".42"/>
<circle cx="239.8" cy="137.5" r=".45"/>
<circle cx="176.3" cy="158.7" r=".42"/>
<circle cx="166.9" cy="158.7" r=".42"/>
<circle cx="176.3" cy="170.4" r=".42"/>
<circle cx="190.4" cy="57.7" r=".42"/>
<circle cx="199.8" cy="57.7" r=".42"/>
<circle cx="190.4" cy="100" r=".42"/>
<circle cx="199.8" cy="100" r=".42"/>
<circle cx="190.4" cy="144.6" r=".42"/>
<circle cx="199.8" cy="144.6" r=".42"/>
<circle cx="54" cy="130.5" r=".42"/>
<circle cx="63.4" cy="130.5" r=".42"/>
<circle cx="54" cy="88.2" r=".42"/>
<circle cx="63.4" cy="88.2" r=".42"/>
<circle cx="54" cy="48.3" r=".42"/>
<circle cx="63.4" cy="48.3" r=".42"/>
</g>
<g font-size="4.2" fill="#000080">
<text x="223.4" y="167">IGBT:CM15MD1-24H</text>
<text x="199.8" y="176.4">ACS400-4KW-DB2(ACS401000632)</text>
</g>
<g font-size="2.5" fill="#000080">
<text x="218.6" y="183.9">http://liheming.jimdo.com</text>
<text x="265.7" y="183.9">V1.0</text>
</g>
<g font-size="2.1">
<text x="45.1" y="20.8">1</text>
<text x="112.6" y="20.8">2</text>
<text x="180.1" y="20.8">3</text>
<text x="247.6" y="20.8">4</text>
<text x="13.4" y="41.9">D</text>
<text x="69.6" y="39.5">1</text>
<text x="69.6" y="41.9">2</text>
<text x="75.3" y="41.9">7</text>
<text x="75.3" y="39.5">8</text>
<text x="279.1" y="41.9">D</text>
<text x="69.6" y="44.3">3</text>
<text x="69.6" y="46.7">4</text>
<text x="75.3" y="46.7">5</text>
<text x="75.3" y="44.3">6</text>
<text x="205.9" y="48.9">1</text>
<text x="205.9" y="51.3">2</text>
<text x="205.9" y="53.7">3</text>
<text x="211.6" y="53.7">6</text>
<text x="211.6" y="51.3">7</text>
<text x="211.6" y="48.9">8</text>
<text x="205.9" y="56">4</text>
<text x="211.6" y="56">5</text>
<text x="69.6" y="79.5">1</text>
<text x="69.6" y="81.9">2</text>
<text x="75.3" y="81.9">7</text>
<text x="75.3" y="79.5">8</text>
<text x="13.4" y="86.5">C</text>
<text x="69.6" y="84.2">3</text>
<text x="69.6" y="86.5">4</text>
<text x="75.3" y="86.5">5</text>
<text x="75.3" y="84.2">6</text>
<text x="279.1" y="86.5">C</text>
<text x="205.9" y="91.3">1</text>
<text x="205.9" y="93.6">2</text>
<text x="205.9" y="95.9">3</text>
<text x="211.6" y="95.9">6</text>
<text x="211.6" y="93.6">7</text>
<text x="211.6" y="91.3">8</text>
<text x="205.9" y="98.3">4</text>
<text x="211.6" y="98.3">5</text>
<text x="69.6" y="121.8">1</text>
<text x="69.6" y="124.1">2</text>
<text x="75.3" y="124.1">7</text>
<text x="75.3" y="121.8">8</text>
<text x="13.4" y="131.1">B</text>
<text x="69.6" y="126.5">3</text>
<text x="69.6" y="128.8">4</text>
<text x="75.3" y="128.8">5</text>
<text x="75.3" y="126.5">6</text>
<text x="279.1" y="131.1">B</text>
<text x="205.9" y="135.8">1</text>
<text x="211.6" y="135.8">8</text>
<text x="205.9" y="138.2">2</text>
<text x="205.9" y="140.5">3</text>
<text x="205.9" y="142.9">4</text>
<text x="211.6" y="142.9">5</text>
<text x="211.6" y="140.5">6</text>
<text x="211.6" y="138.2">7</text>
<text x="126" y="149.9">30</text>
<text x="126" y="147.6">32</text>
<text x="126" y="145.2">34</text>
<text x="132.8" y="149.9">29</text>
<text x="132.8" y="147.6">31</text>
<text x="132.8" y="145.2">33</text>
<text x="126" y="154.6">26</text>
<text x="126" y="152.3">28</text>
<text x="132.8" y="154.6">25</text>
<text x="132.8" y="152.3">27</text>
<text x="126" y="161.6">20</text>
<text x="126" y="159.3">22</text>
<text x="126" y="157">24</text>
<text x="132.8" y="161.6">19</text>
<text x="132.8" y="159.3">21</text>
<text x="132.8" y="157">23</text>
<text x="126" y="166.4">16</text>
<text x="126" y="164">18</text>
<text x="132.8" y="166.4">15</text>
<text x="132.8" y="164">17</text>
<text x="154.3" y="164">1</text>
<text x="154.3" y="166.4">2</text>
<text x="126" y="173.4">10</text>
<text x="126" y="171">12</text>
<text x="126" y="168.7">14</text>
<text x="132.8" y="171">11</text>
<text x="132.8" y="168.7">13</text>
<text x="134" y="173.4">9</text>
<text x="13.4" y="175.8">A</text>
<text x="126" y="178.1">6</text>
<text x="126" y="175.8">8</text>
<text x="134" y="178.1">5</text>
<text x="134" y="175.8">7</text>
<text x="196.3" y="174.6">Title</text>
<text x="279.1" y="175.8">A</text>
<text x="126" y="182.8">2</text>
<text x="126" y="180.4">4</text>
<text x="134" y="182.8">1</text>
<text x="134" y="180.4">3</text>
<text x="196.3" y="181.6">Size</text>
<text x="197.5" y="185.2">A4</text>
<text x="208" y="181.6">Number</text>
<text x="255.1" y="181.6">Revision</text>
<text x="196.3" y="188.6">Date:</text>
<text x="196.3" y="191">File:</text>
<text x="206.9" y="188.6">9-Jun-2012</text>
<text x="206.9" y="191">D:\</text>
<text x="215.6" y="191">\tu20120222\</text>
<text x="241.2" y="191">.ddDrawn By:</text>
<text x="243.3" y="188.6">Sheet</text>
<text x="243.8" y="191">b</text>
<text x="249.9" y="188.6">of</text>
<text x="45.1" y="194.6">1</text>
<text x="112.6" y="194.6">2</text>
<text x="180.1" y="194.6">3</text>
<text x="247.6" y="194.6">4</text>
</g>
<g font-size="2.1" fill="#000080">
<text x="131.4" y="29">D?</text>
<text x="44.7" y="33">R?</text>
<text x="143.4" y="30.6">R?</text>
<text x="143.4" y="34.4">1R</text>
<text x="155.2" y="30.6">R?</text>
<text x="155.2" y="34.4">3.3R</text>
<text x="32.9" y="40">R?</text>
<text x="44.7" y="36.7">1.5K</text>
<text x="56.4" y="38.4">Q?</text>
<text x="56.4" y="40.7">NPN</text>
<text x="70.5" y="36.1">H1</text>
<text x="82.3" y="40">R?</text>
<text x="94.1" y="40">R?</text>
<text x="115.2" y="38.2">C?</text>
<text x="115.2" y="40.6">CAP</text>
<text x="124.6" y="38.2">C33</text>
<text x="124.6" y="40.6">56u/50V</text>
<text x="131.4" y="36.1">DIODE</text>
<text x="155.2" y="38.2">C29</text>
<text x="155.2" y="40.6">820u/50V</text>
<text x="260.9" y="40">R?</text>
<text x="32.9" y="43.8">3.3K</text>
<text x="44.7" y="47.1">R?</text>
<text x="82.3" y="43.8">47R</text>
<text x="93.8" y="47.8">D?</text>
<text x="94.1" y="43.8">10K</text>
<text x="181" y="42.4">R?</text>
<text x="181" y="46.1">1.5K</text>
<text x="192.8" y="47.8">Q?</text>
<text x="206.9" y="45.5">H4</text>
<text x="251.5" y="47.6">C?</text>
<text x="260.9" y="47.6">C39</text>
<text x="260.9" y="43.8">100R</text>
<text x="44.7" y="50.9">1.5K</text>
<text x="70.5" y="50.1">A3150</text>
<text x="169.2" y="49.4">R?</text>
<text x="169.2" y="53.2">3.3K</text>
<text x="192.8" y="50.1">NPN</text>
<text x="218.6" y="49.4">R?</text>
<text x="218.6" y="53.2">47R</text>
<text x="230.4" y="49.4">R?</text>
<text x="230.4" y="53.2">10K</text>
<text x="251.5" y="49.9">CAP</text>
<text x="260.9" y="49.9">56u/50V</text>
<text x="93.8" y="54.9">DIODE</text>
<text x="181" y="56.5">R?</text>
<text x="206.9" y="59.5">A3150</text>
<text x="230.1" y="57.1">D?</text>
<text x="181" y="60.3">1.5K</text>
<text x="191.2" y="61.9">R?</text>
<text x="191.2" y="64.3">100R</text>
<text x="230.1" y="64.3">DIODE</text>
<text x="131.4" y="68.9">D?</text>
<text x="44.7" y="72.9">R?</text>
<text x="44.7" y="76.7">1.5K</text>
<text x="70.5" y="75.9">H2</text>
<text x="131.4" y="75.9">DIODE</text>
<text x="32.9" y="79.9">R?</text>
<text x="32.9" y="83.7">3.3K</text>
<text x="56.4" y="78.3">Q?</text>
<text x="56.4" y="80.7">NPN</text>
<text x="82.3" y="79.9">R?</text>
<text x="82.3" y="83.7">47R</text>
<text x="94.1" y="79.9">R?</text>
<text x="94.1" y="83.7">10K</text>
<text x="115.2" y="78.1">C?</text>
<text x="115.2" y="80.4">CAP</text>
<text x="124.6" y="78.1">C34</text>
<text x="124.6" y="80.4">56u/50V</text>
<text x="260.9" y="82.3">R?</text>
<text x="44.7" y="87">R?</text>
<text x="93.8" y="87.7">D?</text>
<text x="181" y="84.7">R?</text>
<text x="181" y="88.4">1.5K</text>
<text x="206.9" y="87.7">H5</text>
<text x="251.5" y="89.8">C?</text>
<text x="260.9" y="89.8">C40</text>
<text x="260.9" y="86.1">100R</text>
<text x="44.7" y="90.8">1.5K</text>
<text x="70.5" y="90.1">A3150</text>
<text x="93.8" y="94.7">DIODE</text>
<text x="169.2" y="91.7">R?</text>
<text x="169.2" y="95.4">3.3K</text>
<text x="192.8" y="90.1">Q?</text>
<text x="192.8" y="92.4">NPN</text>
<text x="218.6" y="91.7">R?</text>
<text x="218.6" y="95.4">47R</text>
<text x="230.4" y="91.7">R?</text>
<text x="230.4" y="95.4">10K</text>
<text x="251.5" y="92.2">CAP</text>
<text x="260.9" y="92.2">56u/50V</text>
<text x="181" y="98.7">R?</text>
<text x="206.9" y="101.8">A3150</text>
<text x="230.1" y="99.5">D?</text>
<text x="181" y="102.5">1.5K</text>
<text x="191.2" y="104.1">R?</text>
<text x="191.2" y="106.5">100R</text>
<text x="230.1" y="106.5">DIODE</text>
<text x="131.4" y="111.2">D?</text>
<text x="44.7" y="115.1">R?</text>
<text x="44.7" y="119">1.5K</text>
<text x="70.5" y="118.2">H3</text>
<text x="131.4" y="118.2">DIODE</text>
<text x="32.9" y="122.3">R?</text>
<text x="32.9" y="126">3.3K</text>
<text x="56.4" y="120.6">Q?</text>
<text x="56.4" y="122.9">NPN</text>
<text x="82.3" y="122.3">R?</text>
<text x="82.3" y="126">47R</text>
<text x="94.1" y="122.3">R?</text>
<text x="94.1" y="126">10K</text>
<text x="115.2" y="120.3">C?</text>
<text x="115.2" y="122.7">CAP</text>
<text x="124.6" y="120.3">C35</text>
<text x="124.6" y="122.7">56u/50V</text>
<text x="44.7" y="129.3">R?</text>
<text x="93.8" y="130">D?</text>
<text x="181" y="129.3">R?</text>
<text x="260.9" y="126.9">R?</text>
<text x="260.9" y="130.6">100R</text>
<text x="44.7" y="133">1.5K</text>
<text x="70.5" y="132.3">A3150</text>
<text x="93.8" y="137">DIODE</text>
<text x="169.2" y="136.3">R?</text>
<text x="181" y="133">1.5K</text>
<text x="192.8" y="134.7">Q?</text>
<text x="192.8" y="137">NPN</text>
<text x="206.9" y="132.3">H6</text>
<text x="218.6" y="136.3">R?</text>
<text x="230.4" y="136.3">R?</text>
<text x="251.5" y="134.5">C?</text>
<text x="251.5" y="136.8">CAP</text>
<text x="260.9" y="134.5">C41</text>
<text x="260.9" y="136.8">56u/50V</text>
<text x="124.6" y="141.7">X4</text>
<text x="169.2" y="140">3.3K</text>
<text x="181" y="143.3">R?</text>
<text x="218.6" y="140">47R</text>
<text x="230.4" y="140">10K</text>
<text x="181" y="147.2">1.5K</text>
<text x="191.2" y="148.8">R?</text>
<text x="206.9" y="146.4">A3150</text>
<text x="230.1" y="144">D?</text>
<text x="191.2" y="151.1">100R</text>
<text x="230.1" y="151.1">DIODE</text>
<text x="152.8" y="160.5">X18</text>
<text x="167.6" y="162.8">R9</text>
<text x="167.6" y="165.2">0.01R</text>
<text x="177" y="162.8">R8</text>
<text x="177" y="165.2">0.01R</text>
<text x="44.7" y="169.2">R?</text>
<text x="44.7" y="173">150K</text>
<text x="56.4" y="169.2">R?</text>
<text x="56.4" y="173">301K</text>
<text x="68.2" y="169.2">R?</text>
<text x="68.2" y="173">301K</text>
<text x="79.9" y="169.2">R?</text>
<text x="79.9" y="173">301K</text>
<text x="91.7" y="169.2">R?</text>
<text x="91.7" y="173">301K</text>
<text x="103.5" y="176.7">C?</text>
<text x="103.5" y="179.1">CAP</text>
<text x="108.9" y="174.6">R?</text>
<text x="108.9" y="177">6.8K</text>
<text x="265.7" y="188.6">2/2</text>
</g>
<g font-size="2.1" fill="#800000">
<text x="35.5" y="34.9">VCC</text>
<text x="167.4" y="32.5">V1</text>
<text x="24.9" y="41.9">G1'</text>
<text x="90.5" y="38.4">G1</text>
<text x="102.7" y="38.4">U</text>
<text x="273.2" y="41.9">V2</text>
<text x="171.9" y="44.3">VCC</text>
<text x="226.9" y="47.8">G2</text>
<text x="62.6" y="52.5">e1</text>
<text x="161.3" y="51.3">G2'</text>
<text x="198.9" y="61.9">e2</text>
<text x="35.5" y="74.8">VCC</text>
<text x="24.9" y="81.9">G3'</text>
<text x="90.5" y="78.3">G3</text>
<text x="102.7" y="78.3">V</text>
<text x="171.9" y="86.5">VCC</text>
<text x="62.6" y="92.4">e3</text>
<text x="161.3" y="93.6">G4'</text>
<text x="226.9" y="90.1">G4</text>
<text x="198.9" y="104.1">e4</text>
<text x="167.4" y="112.4">V1</text>
<text x="35.5" y="117.1">VCC</text>
<text x="24.9" y="124.1">G5'</text>
<text x="90.5" y="120.6">G5</text>
<text x="102.5" y="120.6">W</text>
<text x="171.9" y="131.1">VCC</text>
<text x="62.6" y="134.7">e5</text>
<text x="226.9" y="134.7">G6</text>
<text x="161.3" y="138.2">G6'</text>
<text x="115.2" y="145.2">e2</text>
<text x="115.2" y="147.6">e4</text>
<text x="115.2" y="149.9">e1</text>
<text x="143.8" y="145.2">G1'</text>
<text x="143.8" y="147.6">G4'</text>
<text x="143.8" y="149.9">G5'</text>
<text x="198.9" y="148.8">e6</text>
<text x="112.6" y="152.3">e3,e5</text>
<text x="113.1" y="154.6">VCC</text>
<text x="143.8" y="152.3">G2'</text>
<text x="143.8" y="154.6">G3'</text>
<text x="115.2" y="157">e6</text>
<text x="143.8" y="157">G6'</text>
<text x="179.2" y="159.3">N1</text>
<text x="114.5" y="166.4">CT</text>
<text x="38.4" y="171">P</text>
<text x="179.2" y="171">N2</text>
<text x="143.8" y="178.1">V3</text>
<text x="143.8" y="175.8">V-</text>
<text x="113.5" y="180.4">+5V</text>
<text x="143.8" y="180.4">+5V</text>
</g>
</svg>
